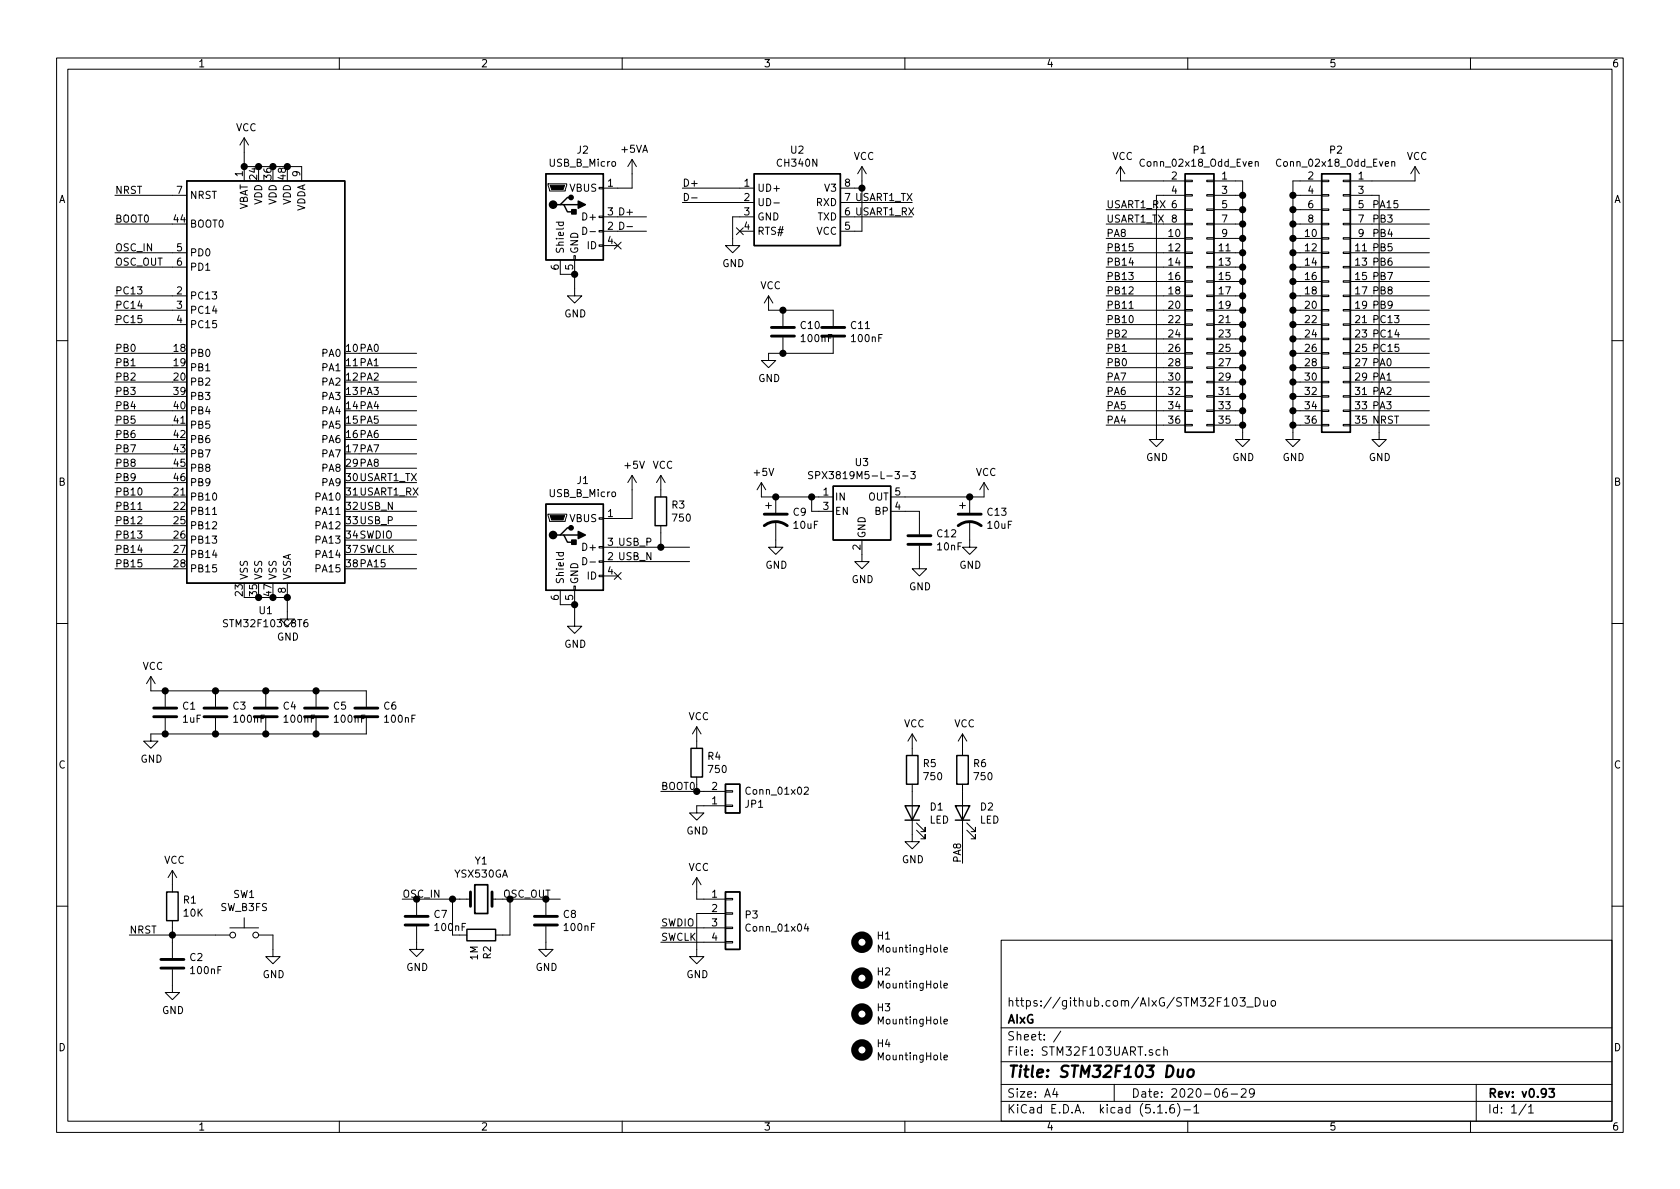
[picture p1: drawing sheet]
<svg xmlns="http://www.w3.org/2000/svg" width="297mm" height="210mm" viewBox="0 0 297 210" stroke-linecap="round" stroke-linejoin="round" font-family="sans-serif">
<g fill="none" stroke="#000" stroke-width=".18">
<path d="M10 10.3h277v189.9h-277zM12 12.2h273v186.1h-273zM60 10.3v1.9M110 10.3v1.9M160 10.3v1.9M210 10.3v1.9M260 10.3v1.9M20.3 34.5h12.7M20.3 39.6h10.2M43.2 24.4l-.8 1.2M43.2 24.4v7.6M43.2 24.4l.7 1.2"/>
<path d="M43.2 29.5h10.1v2.5M96.9 32.5h3.3v.3l-.3 1h-2.7zM98.3 39.3h1.3M98.8 39.3v.4l.2 .2 .6-.1v-.5M105.9 38.2h.8v.3h-.8zM105.9 33.1h.8v.3h-.8zM106.7 38.3h7.6M111.8 28.2v5.1h-5.1M111.8 28.2l-.8 1.3M111.8 28.2l.7 1.3M120.6 33.3h12.7M120.6 35.8h12.7"/>
<path d="M121 34.2a.64 .64 0 0 1 .7 .6 .64 .64 0 0 1-.7 .7zM122.3 35h1M133.3 38.3h-3.8v5.1h1.3l-1.3 1.3-1.2-1.3h1.2M136.8 35.9h1M148.6 33.3h3.8M148.6 35.8h12.7M148.6 38.3h12.7M152.4 29.5v11.4h-3.8M152.4 29.5l-.8 1.2M152.4 29.5l.8 1.2M195.6 37.1h13.9M195.6 39.6h13.9"/>
<path d="M198.1 29.5v2.5h11.4M198.1 29.5l-.7 1.2M198.1 29.5l.8 1.2M209.5 39.5h1.3v.2h-1.3zM209.5 37h1.3v.2h-1.3zM209.5 34.4h1.3v.3h-1.3zM209.5 31.9h1.3v.2h-1.3zM209.5 34.5h-5v43.2h1.2l-1.2 1.3-1.3-1.3h1.3M213.4 39.5h1.2v.2h-1.2zM213.4 37h1.2v.2h-1.2zM213.4 34.4h1.2v.3h-1.2zM213.4 31.9h1.2v.2h-1.2z"/>
<path d="M214.6 32h5.1v45.7h1.3l-1.3 1.3-1.3-1.3h1.3M214.6 34.5h5.1M214.6 37.1h5.1M214.6 39.6h5.1M221.9 28.7l.2-.1h.3l.1 .8M221.9 28.6v.8M228.6 34.5h5.1M228.6 37.1h5.1M228.6 39.6h5.1M233.7 39.5h1.2v.2h-1.2zM233.7 37h1.2v.2h-1.2zM233.7 34.4h1.2v.3h-1.2z"/>
<path d="M233.7 31.9h1.2v.2h-1.2zM233.7 32h-5.1v45.7h1.3l-1.3 1.3-1.3-1.3h1.3M237.5 39.5h1.3v.2h-1.3zM237.5 37h1.3v.2h-1.3zM237.5 34.4h1.3v.3h-1.3zM237.5 31.9h1.3v.2h-1.3zM238.8 34.5h5v43.2h1.3l-1.3 1.3-1.2-1.3h1.2M238.8 37.1h13.9M238.8 39.6h13.9M246.1 28.7l.2-.1h.3v.8M246.1 28.6v.8M250.2 29.5v2.5h-11.4"/>
<path d="M250.2 29.5l-.8 1.2M250.2 29.5l.8 1.2M20.3 44.7h12.7M20.3 47.2h12.7M20.3 52.3h12.7M20.3 54.9h12.7M20.3 57.4h12.7M99.1 46v2.5h2.5M101.5 45.2h.2v.8h-.2zM101.6 46v6.3h1.3l-1.3 1.3-1.3-1.3h1.3M103 40.2a.64 .64 0 0 1 .8 .6 .64 .64 0 0 1-.8 .6zM104.3 41h1"/>
<path d="M105.9 43.3h.8v.3h-.8zM105.9 40.8h.8v.2h-.8zM106.7 40.9h7.6M106.7 43.4h2.5M108.6 42.8l1.2 1.2M109.8 42.8l-1.2 1.2M110.8 40.1h1M130.2 40.3l1.2 1.2M130.8 40.9h2.5M131.4 40.3l-1.2 1.2M135.9 52.3v2.6h11.4v2.8M135.9 52.3l-.8 1.3"/>
<path d="M135.9 52.3l.8 1.3M138.4 54.9v2.8M138.4 59.7v2.8M147.3 59.7v2.8h-11.4v1.2h1.3l-1.3 1.3-1.3-1.3h1.3M195.6 42.2h13.9M195.6 44.7h13.9M195.6 47.2h13.9M195.6 49.8h13.9M195.6 52.3h13.9M195.6 54.9h13.9M195.6 57.4h13.9M195.6 59.9h13.9"/>
<path d="M199.6 54.5h.8M209.5 57.3h1.3v.2h-1.3zM209.5 59.8h1.3v.3h-1.3zM209.5 54.7h1.3v.3h-1.3zM209.5 49.7h1.3v.2h-1.3zM209.5 47.1h1.3v.3h-1.3zM209.5 44.6h1.3v.2h-1.3zM209.5 42h1.3v.3h-1.3zM209.5 52.2h1.3v.2h-1.3zM213.4 57.3h1.2v.2h-1.2zM213.4 59.8h1.2v.3h-1.2zM213.4 54.7h1.2v.3h-1.2z"/>
<path d="M213.4 49.7h1.2v.2h-1.2zM213.4 47.1h1.2v.3h-1.2zM213.4 44.6h1.2v.2h-1.2zM213.4 42h1.2v.3h-1.2zM213.4 52.2h1.2v.2h-1.2zM214.6 42.2h5.1M214.6 44.7h5.1M214.6 47.2h5.1M214.6 49.8h5.1M214.6 52.3h5.1M214.6 54.9h5.1M214.6 57.4h5.1"/>
<path d="M214.6 59.9h5.1M228.6 42.2h5.1M228.6 44.7h5.1M228.6 47.2h5.1M228.6 49.8h5.1M228.6 52.3h5.1M228.6 54.9h5.1M228.6 57.4h5.1M228.6 59.9h5.1M233.7 57.3h1.2v.2h-1.2zM233.7 59.8h1.2v.3h-1.2zM233.7 54.7h1.2v.3h-1.2z"/>
<path d="M233.7 49.7h1.2v.2h-1.2zM233.7 47.1h1.2v.3h-1.2zM233.7 44.6h1.2v.2h-1.2zM233.7 42h1.2v.3h-1.2zM233.7 52.2h1.2v.2h-1.2zM237.5 57.3h1.3v.2h-1.3zM237.5 59.8h1.3v.3h-1.3zM237.5 54.7h1.3v.3h-1.3zM237.5 49.7h1.3v.2h-1.3zM237.5 47.1h1.3v.3h-1.3zM237.5 44.6h1.3v.2h-1.3zM237.5 42h1.3v.3h-1.3z"/>
<path d="M237.5 52.2h1.3v.2h-1.3zM238.8 42.2h13.9M238.8 44.7h13.9M238.8 47.2h13.9M238.8 49.8h13.9M238.8 52.3h13.9M238.8 54.9h13.9M238.8 57.4h13.9M238.8 59.9h13.9M10 60.2h2M20.3 62.5h10.2M20.3 65h10.2"/>
<path d="M20.3 67.6h10.2M20.3 70.1h10.2M20.3 72.6h10.2M20.3 75.2h10.2M20.3 77.7h10.2M63.5 62.5h10.2M63.5 65h10.2M63.5 67.6h10.2M63.5 70.1h10.2M63.5 72.6h10.2M63.5 75.2h10.2M63.5 77.7h10.2"/>
<path d="M195.6 62.5h13.9M195.6 65h13.9M195.6 67.6h13.9M195.6 70.1h13.9M195.6 72.6h13.9M195.6 75.2h13.9M209.5 62.4h1.3v.2h-1.3zM209.5 64.9h1.3v.2h-1.3zM209.5 67.4h1.3v.3h-1.3zM209.5 70h1.3v.2h-1.3zM209.5 72.5h1.3v.3h-1.3zM209.5 75.1h1.3v.2h-1.3z"/>
<path d="M213.4 62.4h1.2v.2h-1.2zM213.4 64.9h1.2v.2h-1.2zM213.4 67.4h1.2v.3h-1.2zM213.4 70h1.2v.2h-1.2zM213.4 72.5h1.2v.3h-1.2zM213.4 75.1h1.2v.2h-1.2zM214.6 62.5h5.1M214.6 65h5.1M214.6 67.6h5.1M214.6 70.1h5.1M214.6 72.6h5.1M214.6 75.2h5.1"/>
<path d="M228.6 62.5h5.1M228.6 65h5.1M228.6 67.6h5.1M228.6 70.1h5.1M228.6 72.6h5.1M228.6 75.2h5.1M233.7 62.4h1.2v.2h-1.2zM233.7 64.9h1.2v.2h-1.2zM233.7 67.4h1.2v.3h-1.2zM233.7 70h1.2v.2h-1.2zM233.7 72.5h1.2v.3h-1.2zM233.7 75.1h1.2v.2h-1.2z"/>
<path d="M237.5 62.4h1.3v.2h-1.3zM237.5 64.9h1.3v.2h-1.3zM237.5 67.4h1.3v.3h-1.3zM237.5 70h1.3v.2h-1.3zM237.5 72.5h1.3v.3h-1.3zM237.5 75.1h1.3v.2h-1.3zM238.8 62.5h13.9M238.8 65h13.9M238.8 67.6h13.9M238.8 70.1h13.9M238.8 72.6h13.9M238.8 75.2h13.9"/>
<path d="M285 60.2h2M20.3 87.9h10.2M20.3 90.4h10.2M20.3 85.3h10.2M20.3 98h10.2M20.3 95.5h10.2M20.3 93h10.2M20.3 82.8h10.2M20.3 80.3h10.2M24.4 90.1h.7M37.6 91h.7M63.5 87.9h10.2"/>
<path d="M63.5 90.4h10.2M63.5 85.3h10.2M63.5 98h10.2M63.5 95.5h10.2M63.5 93h10.2M63.5 82.8h10.2M63.5 80.3h10.2M96.9 90.9h3.3v.3l-.3 1h-2.7zM98.3 97.7h1.3M98.8 97.7v.4l.2 .2 .6-.1v-.5M103 98.6a.64 .64 0 0 1 .8 .6 .64 .64 0 0 1-.8 .7zM104.3 99.4h1"/>
<path d="M105.9 99.2h.8v.2h-.8zM105.9 96.6h.8v.3h-.8zM105.9 91.6h.8v.2h-.8zM106.7 99.3h15.2M106.7 96.8h15.2M111.8 84.1v7.6h-5.1M111.8 84.1l-.8 1.2M111.8 84.1l.7 1.2M116.8 84.1l-.7 1.2M116.8 84.1v3.8M116.8 93v3.8M116.8 84.1l.8 1.2"/>
<path d="M134.6 85.3l-.7 1.3M134.6 85.3v2.6h12.7M134.6 85.3l.8 1.3M135.4 89.4h1M135.9 88.9v1M137.2 92.2v4.6h1.2l-1.2 1.2-1.3-1.2h1.3M137.2 87.9v2.8M143.5 87.9v2.5h3.8M143.7 83.5l-.5-.1-.2 .1v.4l.6 .2 .1 .3-.3 .3-.4-.1M144.2 84h.6l.2-.2-.1-.3-.2-.1h-.5v1.3M152.4 95.5v3.8h1.3l-1.3 1.3-1.3-1.3h1.3M157.5 90.4h5.1v4.1"/>
<path d="M159.6 84.2h1M161 83.4h.8l-.4 .5 .4 .1v.5l-.2 .2-.6-.2M162.6 96.5v4.1h1.2l-1.2 1.2-1.3-1.2h1.3M169.7 89.4h1M170.2 88.9v1M171.4 92.2v4.6h1.3l-1.3 1.2-1.2-1.2h1.2M171.4 87.9v2.8M174 85.3l-.8 1.3M174 85.3v2.6h-16.5M174 85.3l.8 1.3M10 110.3h2M20.3 100.6h10.2"/>
<path d="M26.7 119.6l-.8 1.3M26.7 119.6v2.6h38.1v2.8M26.7 119.6l.7 1.3M43.2 105.7h7.6M50.8 103.1v6.4h1.3l-1.3 1.2-1.3-1.2h1.3M63.5 100.6h10.2M99.1 104.4v2.5h2.5M101.5 103.6h.2v.8h-.2zM101.6 104.4v6.3h1.3l-1.3 1.3-1.3-1.3h1.3M105.9 101.7h.8v.3h-.8zM106.7 101.8h2.5M108.6 101.2l1.2 1.3"/>
<path d="M109.8 101.2l-1.2 1.3M285 110.3h2M29.2 122.2v2.8M29.2 127v2.8M38.1 122.2v2.8M38.1 127v2.8M47 122.2v2.8M47 127v2.8M55.9 122.2v2.8M55.9 127v2.8M64.8 127v2.8h-38.1v1.3h1.2l-1.2 1.2-1.3-1.2h1.3M116.8 139.9h11.5"/>
<path d="M123.2 128.5v3.8M123.2 137.4v1.3M123.2 128.5l-.8 1.3M123.2 128.5l.8 1.3M128.3 139.8h1.2v.3h-1.2zM142.2 139.3l.5-.1 .2 .3v.2l-.8 .8h.8M161.3 138.7v10.1h1.3l-1.3 1.3-1.3-1.3h1.3M161.3 129.8v3.8M161.3 129.8l-.8 1.3M161.3 129.8l.8 1.3M170.2 129.8l-.8 1.3M170.2 129.8v3.8"/>
<path d="M170.2 138.7v13.9M170.2 129.8l.7 1.3M30.5 153.9v3.8M30.5 153.9l-.8 1.3M30.5 153.9l.7 1.3M80 159v6.3h2.5M83.2 159h-9.5v2.8M87 159h1.9M96.5 159v2.8M99.1 159h-8.9v6.3h-2.6M123.2 155.2l-.8 1.3M123.2 155.2v3.8h5.1"/>
<path d="M123.2 155.2l.8 1.3M128.3 158.9h1.2v.2h-1.2zM128.3 142.4h1.2v.2h-1.2zM128.3 142.5h-5.1v1.3h1.3l-1.3 1.2-1.3-1.2h1.3M162.1 146.8l1.5 1.5v-.7v.7h-.8M162.1 145.5l1.5 1.6v-.8v.8h-.8M170.9 146.8l1.6 1.5v-.7v.7h-.8M170.9 145.5l1.6 1.6v-.8v.8h-.8M10 160.2h2M22.9 165.3h17.7M30.5 171.4v4.1h1.2l-1.2 1.3-1.3-1.3h1.3M30.5 162.8v6.6"/>
<path d="M40.6 164.1h5.1M43.2 162.3v1.8M45.7 165.3h2.6v3.9h1.2l-1.2 1.2-1.3-1.2h1.3M73.7 163.8v4.1h1.2l-1.2 1.3-1.3-1.3h1.3M96.5 163.8v4.1h1.3l-1.3 1.3-1.3-1.3h1.3M116.8 164.1h11.5M116.8 166.6h11.5M128.3 166.5h1.2v.2h-1.2zM128.3 164h1.2v.2h-1.2zM128.3 161.4h1.2v.3h-1.2zM128.3 161.5h-5.1v7.7h1.3l-1.3 1.2-1.3-1.2h1.3M142.5 163.3l-.3 .9h.8"/>
<path d="M142.8 163.8v.9M166.9 167.9l.6-.1v-.2l-.4-.1-.2 .2 .1 .6h.5M166.9 174.3l.6-.1v-.3h-.4l-.2 .2 .1 .6h.5M177 166.3h108v32h-108zM218 176.6l.2-.2a.81 .81 0 0 1 .6 .6 .81 .81 0 0 1-.3 .8l-.1 .1a.79 .79 0 0 1-.4-1.3zM219.3 176.4h.9l-.5 .6 .4 .1v.7l-.2 .1-.6-.1M220.4 178.1h1.2M221.9 176.4a.76 .76 0 0 1 .9 .8 .76 .76 0 0 1-.9 .7zM223.4 176.9v.8a.39 .39 0 0 0 .7 .1M224.1 176.9v1M224.8 177.1l.2-.2 .5 .2v.7l-.3 .1-.4-.1zM285 160.2h2"/>
<path d="M60 198.3v1.9M110 198.3v1.9M160 198.3v1.9M166.9 180.6l.6-.1v-.2l-.4-.1-.2 .2 .1 .6h.5M166.9 187l.6-.1v-.3h-.4l-.2 .2 .1 .6h.5M177 194.8h108M177 191.8h108M177 187.8h108M177 181.8h108M186.5 192.5l-.4 1h1M186.8 193v1M187.6 182.3l-1.3 2"/>
<path d="M197 191.8v3M204.7 196.8h.8M205.1 185.7l-.4-.1-.3 .3 .1 .6 .2 .1 .4-.1M205.8 185.7a.37 .37 0 0 1 .6 .1v.8M205.8 185.1v1.5M206.2 196.7v.1M207.5 195.3a.59 .59 0 0 0-.7 .7v.5l.2 .2 .4 .1 .2-.1 .1-.5-.2-.2-.4-.1-.3 .3M208.2 195.1a1.71 1.71 0 0 1 0 2.3M209.3 196.3h1.2M210 198.3v1.9M211.1 195.8l.4-.5v1.5M211.1 196.8h.9"/>
<path d="M216.9 192.5a.62 .62 0 0 0-.7 .7l.1 .7 .2 .1 .5-.1v-.5l-.1-.2-.4-.1-.3 .3M217.7 193.5h1.1M219.5 192.7l.2-.2h.3l.3 .2v.3v.2l-.9 .8h.9M221.8 193.2l-.3 .3h-.3l-.3-.3v-.4l.2-.2 .4-.1 .2 .2a1.13 1.13 0 0 1-.2 1.2l-.4 .1M260 198.3v1.9M261 191.8v6.5M269.8 195.2l-1.2 2M270.3 195.8l.4-.5v1.5M270.3 196.8h.8"/>
<circle cx="41.1" cy="165.3" r=".51"/>
<circle cx="45.2" cy="165.3" r=".51"/>
</g>
<path d="M83.9 156.5h2.3v5h-2.3zM273.9 192.5h.9l-.5 .6 .4 .1v.7l-.2 .1-.6-.1" fill="none" stroke="#000" stroke-width=".3"/>
<path d="M208.3 189.1v1.2a.6 .6 0 0 0 .8 0M209.2 189.1l-.2 1.3M210.2 189.2a.54 .54 0 0 1 .9 .3l-.1 .6a.56 .56 0 0 1-.5 .4 .56 .56 0 0 1-.6-.4l.1-.6z" fill="none" stroke="#000" stroke-width=".41"/>
<g fill="none" stroke="#000" stroke-width=".25">
<path d="M33 32h28v71.1h-28zM96.5 30.7h10.2v15.3h-10.2zM99.1 36.2h.6l.6 1.3h1.3M99.7 36.2h2.5M101 34.9h-.7l-1.2 1.3h-.7M133.3 30.7h15.3v12.7h-15.3zM209.5 30.7h5.1v45.7h-5.1zM233.7 30.7h5.1v45.7h-5.1zM96.5 89.1h10.2v15.3h-10.2zM99.1 94.6h.6l.6 1.3h1.3M99.7 94.6h2.5M101 93.3h-.7l-1.2 1.3h-.7"/>
<path d="M115.8 87.9h2.1v5.1h-2.1zM147.3 86h10.2v9.5h-10.2zM122.2 132.3h2v5.1h-2zM128.3 138.7h2.5v5.1h-2.5zM160.3 133.6h2v5.1h-2zM169.2 133.6h2v5.1h-2zM29.5 157.7h2v5.1h-2zM128.3 157.7h2.5v10.2h-2.5zM160 142.5h2.6l-1.3 2.5zM160 145h2.6M168.9 142.5h2.5l-1.2 2.5zM168.9 145h2.5"/>
<path d="M82.5 164.3h5.1v2.1h-5.1z"/>
</g>
<g fill="none" stroke="#000" stroke-width=".51">
<path d="M136.4 59.4h4.1M136.4 57.9h4.1M145.3 59.4h4.1M145.3 57.9h4.1M135.1 93a3.3 3.3 0 0 1 4.1 0M135.1 90.9h4.1M160.5 96.3h4.1M160.5 94.7h4.1M169.4 93a3.3 3.3 0 0 1 4.1 0M169.4 90.9h4.1M27.2 126.7h4M27.2 125.2h4"/>
<path d="M36.1 126.7h4M36.1 125.2h4M45 126.7h4M45 125.2h4M53.8 126.7h4.1M53.8 125.2h4.1M62.7 126.7h4.1M62.7 125.2h4.1M83.2 157.7v2.6M87 157.7v2.6M28.4 171.2h4.1M28.4 169.7h4.1"/>
<path d="M71.6 163.6h4.1M71.6 162h4.1M94.5 163.6h4.1M94.5 162h4.1"/>
</g>
<g fill="#000" stroke="#000" stroke-width=".25">
<path d="M101.1 37.1h.8v.7h-.8zM102.2 35.6l1.3 .6-1.3 .6zM101.1 95.5h.8v.8h-.8zM102.2 94l1.3 .6-1.3 .6z"/>
<circle cx="43.2" cy="29.5" r=".51"/>
<circle cx="45.7" cy="29.5" r=".51"/>
<circle cx="48.3" cy="29.5" r=".51"/>
<circle cx="50.8" cy="29.5" r=".51"/>
<circle cx="97.8" cy="36.2" r=".63"/>
<circle cx="101" cy="34.9" r=".38"/>
<circle cx="152.4" cy="33.3" r=".51"/>
<circle cx="219.7" cy="34.5" r=".51"/>
<circle cx="219.7" cy="39.6" r=".51"/>
<circle cx="219.7" cy="37.1" r=".51"/>
<circle cx="228.6" cy="37.1" r=".51"/>
<circle cx="228.6" cy="34.5" r=".51"/>
<circle cx="228.6" cy="39.6" r=".51"/>
<circle cx="101.6" cy="48.5" r=".51"/>
<circle cx="138.4" cy="54.9" r=".51"/>
<circle cx="219.7" cy="47.2" r=".51"/>
<circle cx="219.7" cy="59.9" r=".51"/>
<circle cx="219.7" cy="52.3" r=".51"/>
<circle cx="219.7" cy="54.9" r=".51"/>
<circle cx="219.7" cy="42.2" r=".51"/>
<circle cx="219.7" cy="44.7" r=".51"/>
<circle cx="219.7" cy="49.8" r=".51"/>
<circle cx="219.7" cy="57.4" r=".51"/>
<circle cx="228.6" cy="52.3" r=".51"/>
<circle cx="228.6" cy="42.2" r=".51"/>
<circle cx="228.6" cy="59.9" r=".51"/>
<circle cx="228.6" cy="54.9" r=".51"/>
<circle cx="228.6" cy="57.4" r=".51"/>
<circle cx="228.6" cy="44.7" r=".51"/>
<circle cx="228.6" cy="47.2" r=".51"/>
<circle cx="228.6" cy="49.8" r=".51"/>
<circle cx="138.4" cy="62.5" r=".51"/>
<circle cx="219.7" cy="67.6" r=".51"/>
<circle cx="219.7" cy="72.6" r=".51"/>
<circle cx="219.7" cy="75.2" r=".51"/>
<circle cx="219.7" cy="65" r=".51"/>
<circle cx="219.7" cy="62.5" r=".51"/>
<circle cx="219.7" cy="70.1" r=".51"/>
<circle cx="228.6" cy="67.6" r=".51"/>
<circle cx="228.6" cy="72.6" r=".51"/>
<circle cx="228.6" cy="70.1" r=".51"/>
<circle cx="228.6" cy="65" r=".51"/>
<circle cx="228.6" cy="62.5" r=".51"/>
<circle cx="228.6" cy="75.2" r=".51"/>
<circle cx="97.8" cy="94.6" r=".63"/>
<circle cx="101" cy="93.3" r=".38"/>
<circle cx="116.8" cy="96.8" r=".51"/>
<circle cx="137.2" cy="87.9" r=".51"/>
<circle cx="143.5" cy="87.9" r=".51"/>
<circle cx="171.5" cy="87.9" r=".51"/>
<circle cx="45.7" cy="105.7" r=".51"/>
<circle cx="48.3" cy="105.7" r=".51"/>
<circle cx="50.8" cy="105.7" r=".51"/>
<circle cx="101.6" cy="106.9" r=".51"/>
<circle cx="29.2" cy="122.2" r=".51"/>
<circle cx="29.2" cy="129.8" r=".51"/>
<circle cx="38.1" cy="122.2" r=".51"/>
<circle cx="38.1" cy="129.8" r=".51"/>
<circle cx="47" cy="122.2" r=".51"/>
<circle cx="47" cy="129.8" r=".51"/>
<circle cx="55.9" cy="122.2" r=".51"/>
<circle cx="55.9" cy="129.8" r=".51"/>
<circle cx="123.2" cy="139.9" r=".51"/>
<circle cx="80" cy="159" r=".51"/>
<circle cx="30.5" cy="165.3" r=".51"/>
</g>
<path d="M97.3 32.8h2.5l-.2 .7h-2.1zM97.3 91.2h2.5l-.2 .7h-2.1z" fill="#000" stroke="#000" stroke-width=".18"/>
<g fill="none" stroke="#000" stroke-width="1.3">
<circle cx="152.4" cy="173" r="1.27"/>
<circle cx="152.4" cy="166.6" r="1.27"/>
<circle cx="152.4" cy="179.3" r="1.27"/>
<circle cx="152.4" cy="185.7" r="1.27"/>
</g>
<text font-size="2.8" x="178" y="190.5">Title: STM32F103 Duo</text>
<g font-size="2.1">
<text x="178" y="178">https://github.com/AIxG/STM32F103_Duo</text>
<text x="178" y="184">Sheet: /</text>
<text x="178" y="181">AIxG</text>
<text x="178" y="186.7">File: STM32F103UART.sch</text>
<text x="178" y="196.9">KiCad E.D.A. kicad (5.1.6)-1</text>
<text x="178" y="194.1">Size: A4</text>
<text x="200" y="194.1">Date: 2020-06-29</text>
<text x="263" y="194.1">Rev: v0.93</text>
<text x="263" y="196.9">Id: 1/1</text>
</g>
<g font-size="1.8">
<text x="35" y="11.9">1</text>
<text x="85" y="11.9">2</text>
<text x="135" y="11.9">3</text>
<text x="185" y="11.9">4</text>
<text x="235" y="11.9">5</text>
<text x="285" y="11.9">6</text>
<text x="41.7" y="23.2">VCC</text>
<text x="97.2" y="29.5">USB_B_Micro</text>
<text x="102.1" y="27.2">J2</text>
<text x="109.9" y="27">+5VA</text>
<text x="137.6" y="29.5">CH340N</text>
<text x="139.9" y="27.2">U2</text>
<text x="150.9" y="28.3">VCC</text>
<text x="196.6" y="28.3">VCC</text>
<text x="202" y="29.5">Conn_02x18_Odd_Even</text>
<text x="211" y="27.2">P1</text>
<text x="226.1" y="29.5">Conn_02x18_Odd_Even</text>
<text x="235.2" y="27.2">P2</text>
<text x="248.7" y="28.3">VCC</text>
<text x="10.4" y="35.9">A</text>
<text x="20.3" y="34.3">NRST</text>
<text x="31.3" y="34.3">7</text>
<text x="33.5" y="35.2">NRST</text>
<text x="42.9" y="31.2" transform="rotate(-90 42.9 31.2)">1</text>
<text x="45.5" y="31.7" transform="rotate(-90 45.5 31.7)">24</text>
<text x="48" y="31.7" transform="rotate(-90 48 31.7)">36</text>
<text x="50.5" y="31.7" transform="rotate(-90 50.5 31.7)">48</text>
<text x="53.1" y="31.2" transform="rotate(-90 53.1 31.2)">9</text>
<text x="100.8" y="33.9">VBUS</text>
<text x="107.5" y="33">1</text>
<text x="120.6" y="33">D+</text>
<text x="131.6" y="33">1</text>
<text x="131.6" y="35.6">2</text>
<text x="133.9" y="33.9">UD+</text>
<text x="145.9" y="33.9">V3</text>
<text x="149.4" y="35.6">7 USART1_TX</text>
<text x="149.4" y="33">8</text>
<text x="207.2" y="31.7">2</text>
<text x="207.2" y="34.3">4</text>
<text x="216.1" y="31.7">1</text>
<text x="216.1" y="34.3">3</text>
<text x="231.3" y="31.7">2</text>
<text x="231.3" y="34.3">4</text>
<text x="240.2" y="31.7">1</text>
<text x="240.2" y="34.3">3</text>
<text x="285.4" y="35.9">A</text>
<text x="20.3" y="39.4">BOOT0</text>
<text x="30.8" y="39.4">44</text>
<text x="33.5" y="40.3">BOOT0</text>
<text x="43.8" y="37.3" transform="rotate(-90 43.8 37.3)">VBAT</text>
<text x="46.4" y="36.2" transform="rotate(-90 46.4 36.2)">VDD</text>
<text x="48.9" y="36.2" transform="rotate(-90 48.9 36.2)">VDD</text>
<text x="51.4" y="36.2" transform="rotate(-90 51.4 36.2)">VDD</text>
<text x="54" y="37.5" transform="rotate(-90 54 37.5)">VDDA</text>
<text x="103.4" y="39">D+</text>
<text x="107.5" y="40.6">2 D-</text>
<text x="107.5" y="38.1">3 D+</text>
<text x="131.6" y="38.1">3</text>
<text x="131.6" y="40.6">4</text>
<text x="133.9" y="36.4">UD-</text>
<text x="133.9" y="39">GND</text>
<text x="133.9" y="41.5">RTS#</text>
<text x="144.3" y="41.5">VCC</text>
<text x="144.3" y="36.4">RXD</text>
<text x="144.6" y="39">TXD</text>
<text x="149.4" y="40.6">5</text>
<text x="149.4" y="38.1">6 USART1_RX</text>
<text x="195.6" y="36.8">USART1_RX 6</text>
<text x="195.6" y="39.4">USART1_TX</text>
<text x="195.6" y="41.9">PA8</text>
<text x="206.7" y="41.9">10</text>
<text x="207.2" y="39.4">8</text>
<text x="216.1" y="36.8">5</text>
<text x="216.1" y="39.4">7</text>
<text x="216.1" y="41.9">9</text>
<text x="230.8" y="41.9">10</text>
<text x="231.3" y="36.8">6</text>
<text x="231.3" y="39.4">8</text>
<text x="240.2" y="36.8">5</text>
<text x="240.2" y="39.4">7</text>
<text x="240.2" y="41.9">9</text>
<text x="242.6" y="41.9">PB4</text>
<text x="242.6" y="39.4">PB3</text>
<text x="242.6" y="36.8">PA15</text>
<text x="20.3" y="44.4">OSC_IN</text>
<text x="20.3" y="47">OSC_OUT</text>
<text x="31.3" y="44.4">5</text>
<text x="31.3" y="47">6</text>
<text x="33.5" y="45.3">PD0</text>
<text x="33.5" y="47.9">PD1</text>
<text x="98.8" y="47.7" transform="rotate(-90 98.8 47.7)">6</text>
<text x="99.7" y="45" transform="rotate(-90 99.7 45)">Shield</text>
<text x="101.3" y="47.7" transform="rotate(-90 101.3 47.7)">5</text>
<text x="102.2" y="45" transform="rotate(-90 102.2 45)">GND</text>
<text x="103.9" y="44.1">ID</text>
<text x="107.5" y="43.2">4</text>
<text x="127.7" y="47.2">GND</text>
<text x="195.6" y="44.4">PB15</text>
<text x="195.6" y="47">PB14</text>
<text x="206.7" y="44.4">12</text>
<text x="206.7" y="47">14</text>
<text x="215.6" y="44.4">11</text>
<text x="215.6" y="47">13</text>
<text x="230.8" y="44.4">12</text>
<text x="230.8" y="47">14</text>
<text x="239.7" y="44.4">11 PB5</text>
<text x="239.7" y="47">13 PB6</text>
<text x="20.3" y="52.1">PC13</text>
<text x="31.3" y="52.1">2</text>
<text x="33.5" y="53">PC13</text>
<text x="134.4" y="51.1">VCC</text>
<text x="195.6" y="49.5">PB13</text>
<text x="195.6" y="52.1">PB12</text>
<text x="206.7" y="49.5">16</text>
<text x="206.7" y="52.1">18</text>
<text x="215.6" y="49.5">15</text>
<text x="215.6" y="52.1">17</text>
<text x="230.8" y="49.5">16</text>
<text x="230.8" y="52.1">18</text>
<text x="239.7" y="49.5">15 PB7</text>
<text x="239.7" y="52.1">17 PB8</text>
<text x="20.3" y="54.6">PC14</text>
<text x="20.3" y="57.1">PC15</text>
<text x="31.3" y="54.6">3</text>
<text x="31.3" y="57.1">4</text>
<text x="33.5" y="55.5">PC14</text>
<text x="33.5" y="58">PC15</text>
<text x="99.8" y="56.1">GND</text>
<text x="141.6" y="58.2">C10</text>
<text x="150.5" y="58.2">C11</text>
<text x="195.6" y="54.6">PB11</text>
<text x="195.6" y="57.1">PB10</text>
<text x="195.6" y="59.7">PB2</text>
<text x="206.7" y="54.6">20</text>
<text x="206.7" y="57.1">22</text>
<text x="206.7" y="59.7">24</text>
<text x="215.6" y="54.6">19</text>
<text x="215.6" y="57.1">21</text>
<text x="215.6" y="59.7">23</text>
<text x="230.8" y="54.6">20</text>
<text x="230.8" y="57.1">22</text>
<text x="230.8" y="59.7">24</text>
<text x="239.7" y="54.6">19 PB9</text>
<text x="239.7" y="57.1">21 PC13</text>
<text x="239.7" y="59.7">23 PC14</text>
<text x="20.3" y="62.2">PB0</text>
<text x="20.3" y="64.8">PB1</text>
<text x="30.8" y="62.2">18</text>
<text x="30.8" y="64.8">19</text>
<text x="33.5" y="63.1">PB0</text>
<text x="33.5" y="65.7">PB1</text>
<text x="57" y="63.1">PA0</text>
<text x="57" y="65.7">PA1</text>
<text x="61.3" y="62.2">10PA0</text>
<text x="61.3" y="64.8">11PA1</text>
<text x="141.8" y="60.5">100nF</text>
<text x="150.7" y="60.5">100nF</text>
<text x="195.6" y="62.2">PB1</text>
<text x="195.6" y="64.8">PB0</text>
<text x="206.7" y="62.2">26</text>
<text x="206.7" y="64.8">28</text>
<text x="215.6" y="62.2">25</text>
<text x="215.6" y="64.8">27</text>
<text x="230.8" y="62.2">26</text>
<text x="230.8" y="64.8">28</text>
<text x="239.7" y="62.2">25 PC15</text>
<text x="239.7" y="64.8">27 PA0</text>
<text x="20.3" y="67.3">PB2</text>
<text x="20.3" y="69.8">PB3</text>
<text x="30.8" y="67.3">20</text>
<text x="30.8" y="69.8">39</text>
<text x="33.5" y="68.2">PB2</text>
<text x="33.5" y="70.7">PB3</text>
<text x="57" y="68.2">PA2</text>
<text x="57" y="70.7">PA3</text>
<text x="61.3" y="67.3">12PA2</text>
<text x="61.3" y="69.8">13PA3</text>
<text x="134.1" y="67.6">GND</text>
<text x="195.6" y="67.3">PA7</text>
<text x="195.6" y="69.8">PA6</text>
<text x="206.7" y="67.3">30</text>
<text x="206.7" y="69.8">32</text>
<text x="215.6" y="67.3">29</text>
<text x="215.6" y="69.8">31</text>
<text x="230.8" y="67.3">30</text>
<text x="230.8" y="69.8">32</text>
<text x="239.7" y="67.3">29 PA1</text>
<text x="239.7" y="69.8">31 PA2</text>
<text x="20.3" y="72.4">PB4</text>
<text x="20.3" y="74.9">PB5</text>
<text x="20.3" y="77.5">PB6</text>
<text x="30.8" y="72.4">40</text>
<text x="30.8" y="74.9">41</text>
<text x="30.8" y="77.5">42</text>
<text x="33.5" y="73.3">PB4</text>
<text x="33.5" y="75.8">PB5</text>
<text x="57" y="73.3">PA4</text>
<text x="57" y="75.8">PA5</text>
<text x="61.3" y="72.4">14PA4</text>
<text x="61.3" y="74.9">15PA5</text>
<text x="61.3" y="77.5">16PA6</text>
<text x="195.6" y="72.4">PA5</text>
<text x="195.6" y="74.9">PA4</text>
<text x="206.7" y="72.4">34</text>
<text x="206.7" y="74.9">36</text>
<text x="215.6" y="72.4">33</text>
<text x="215.6" y="74.9">35</text>
<text x="230.8" y="72.4">34</text>
<text x="230.8" y="74.9">36</text>
<text x="239.7" y="72.4">33 PA3</text>
<text x="239.7" y="74.9">35 NRST</text>
<text x="20.3" y="82.5">PB8</text>
<text x="20.3" y="80">PB7</text>
<text x="30.8" y="80">43</text>
<text x="30.8" y="82.5">45</text>
<text x="33.5" y="78.4">PB6</text>
<text x="33.5" y="80.9">PB7</text>
<text x="33.5" y="83.4">PB8</text>
<text x="57" y="78.4">PA6</text>
<text x="57" y="80.9">PA7</text>
<text x="57" y="83.4">PA8</text>
<text x="61.3" y="80">17PA7</text>
<text x="61.3" y="82.5">29PA8</text>
<text x="110.5" y="82.9">+5V</text>
<text x="115.4" y="82.9">VCC</text>
<text x="151.3" y="82.4">U3</text>
<text x="202.6" y="81.5">GND</text>
<text x="217.9" y="81.5">GND</text>
<text x="226.8" y="81.5">GND</text>
<text x="242" y="81.5">GND</text>
<text x="10.4" y="85.9">B</text>
<text x="20.3" y="87.6">PB10</text>
<text x="20.3" y="85.1">PB9</text>
<text x="30.8" y="87.6">21</text>
<text x="30.8" y="85.1">46</text>
<text x="33.5" y="88.5">PB10</text>
<text x="33.5" y="86">PB9</text>
<text x="56" y="88.5">PA10</text>
<text x="57" y="86">PA9</text>
<text x="61.3" y="87.6">31USART1_RX</text>
<text x="61.3" y="85.1">30USART1_TX</text>
<text x="97.2" y="87.9">USB_B_Micro</text>
<text x="102.1" y="85.6">J1</text>
<text x="118.8" y="89.9">R3</text>
<text x="133.4" y="84.2">+5V</text>
<text x="145" y="84.7">SPX3819M5-L-3-3</text>
<text x="145.6" y="87.6">1</text>
<text x="147.6" y="88.5">IN</text>
<text x="153.5" y="88.5">OUT</text>
<text x="158.3" y="87.6">5</text>
<text x="172.5" y="84.2">VCC</text>
<text x="285.4" y="85.9">B</text>
<text x="20.3" y="92.7">PB12</text>
<text x="20.3" y="95.2">PB13</text>
<text x="20.3" y="90.2">PB11</text>
<text x="30.8" y="90.2">22</text>
<text x="30.8" y="92.7">25</text>
<text x="30.8" y="95.2">26</text>
<text x="33.5" y="91.1">PB11</text>
<text x="33.5" y="93.6">PB12</text>
<text x="56" y="91.1">PA11</text>
<text x="56" y="93.6">PA12</text>
<text x="61.3" y="90.2">32USB_N</text>
<text x="61.3" y="92.7">33USB_P</text>
<text x="61.3" y="95.2">34SWDIO</text>
<text x="100.8" y="92.3">VBUS</text>
<text x="107.5" y="91.4">1</text>
<text x="119" y="92.2">750</text>
<text x="140.3" y="91.2">C9</text>
<text x="140.4" y="93.5">10uF</text>
<text x="145.6" y="90.2">3</text>
<text x="147.6" y="91.1">EN</text>
<text x="153" y="95.2" transform="rotate(-90 153 95.2)">GND</text>
<text x="154.8" y="91.1">BP</text>
<text x="158.3" y="90.2">4</text>
<text x="165.8" y="95">C12</text>
<text x="174.7" y="91.2">C13</text>
<text x="174.7" y="93.5">10uF</text>
<text x="20.3" y="100.3">PB15</text>
<text x="20.3" y="97.8">PB14</text>
<text x="30.8" y="97.8">27</text>
<text x="30.8" y="100.3">28</text>
<text x="33.5" y="96.1">PB13</text>
<text x="33.5" y="98.7">PB14</text>
<text x="33.5" y="101.2">PB15</text>
<text x="56" y="96.1">PA13</text>
<text x="56" y="98.7">PA14</text>
<text x="56" y="101.2">PA15</text>
<text x="61.3" y="97.8">37SWCLK</text>
<text x="61.3" y="100.3">38PA15</text>
<text x="103.4" y="97.4">D+</text>
<text x="107.5" y="99.1">2 USB_N</text>
<text x="107.5" y="96.5">3 USB_P</text>
<text x="107.5" y="101.6">4</text>
<text x="135.3" y="100.6">GND</text>
<text x="152.1" y="97.3" transform="rotate(-90 152.1 97.3)">2</text>
<text x="165.8" y="97.3">10nF</text>
<text x="169.6" y="100.6">GND</text>
<text x="42.9" y="105.4" transform="rotate(-90 42.9 105.4)">23</text>
<text x="43.8" y="102.6" transform="rotate(-90 43.8 102.6)">VSS</text>
<text x="45.5" y="105.4" transform="rotate(-90 45.5 105.4)">35</text>
<text x="46.4" y="102.6" transform="rotate(-90 46.4 102.6)">VSS</text>
<text x="48" y="105.4" transform="rotate(-90 48 105.4)">47</text>
<text x="48.9" y="102.6" transform="rotate(-90 48.9 102.6)">VSS</text>
<text x="50.5" y="104.9" transform="rotate(-90 50.5 104.9)">8</text>
<text x="51.4" y="102.6" transform="rotate(-90 51.4 102.6)">VSSA</text>
<text x="98.8" y="106.1" transform="rotate(-90 98.8 106.1)">6</text>
<text x="99.7" y="103.4" transform="rotate(-90 99.7 103.4)">Shield</text>
<text x="101.3" y="106.1" transform="rotate(-90 101.3 106.1)">5</text>
<text x="102.2" y="103.4" transform="rotate(-90 102.2 103.4)">GND</text>
<text x="103.9" y="102.5">ID</text>
<text x="150.6" y="103.1">GND</text>
<text x="160.7" y="104.4">GND</text>
<text x="40" y="110.9">STM32F103C8T6</text>
<text x="45.9" y="108.6">U1</text>
<text x="49" y="113.3">GND</text>
<text x="25.2" y="118.5">VCC</text>
<text x="99.8" y="114.5">GND</text>
<text x="32.3" y="125.5">C1</text>
<text x="41.2" y="125.5">C3</text>
<text x="50.1" y="125.5">C4</text>
<text x="59" y="125.5">C5</text>
<text x="67.9" y="125.5">C6</text>
<text x="32.4" y="127.8">1uF</text>
<text x="41.5" y="127.8">100nF</text>
<text x="50.4" y="127.8">100nF</text>
<text x="59.3" y="127.8">100nF</text>
<text x="68.1" y="127.8">100nF</text>
<text x="121.7" y="127.3">VCC</text>
<text x="159.8" y="128.6">VCC</text>
<text x="168.7" y="128.6">VCC</text>
<text x="10.4" y="135.9">C</text>
<text x="24.8" y="134.9">GND</text>
<text x="125.2" y="134.4">R4</text>
<text x="125.4" y="136.7">750</text>
<text x="163.3" y="135.7">R5</text>
<text x="163.5" y="138">750</text>
<text x="172.2" y="135.7">R6</text>
<text x="172.4" y="138">750</text>
<text x="285.4" y="135.9">C</text>
<text x="116.8" y="139.7">BOOT0</text>
<text x="125.9" y="142.2">1</text>
<text x="125.9" y="139.7">2</text>
<text x="131.8" y="142.8">JP1</text>
<text x="132.2" y="140.5">Conn_01x02</text>
<text x="164.5" y="143.3">D1</text>
<text x="173.4" y="143.3">D2</text>
<text x="121.4" y="147.6">GND</text>
<text x="164.3" y="145.6">LED</text>
<text x="173.2" y="145.6">LED</text>
<text x="29" y="152.7">VCC</text>
<text x="80.5" y="155.2">YSX530GA</text>
<text x="84" y="152.9">Y1</text>
<text x="121.7" y="154">VCC</text>
<text x="159.5" y="152.6">GND</text>
<text x="169.9" y="152.6" transform="rotate(-90 169.9 152.6)">PA8</text>
<text x="32.5" y="159.8">R1</text>
<text x="39" y="161.1">SW_B3FS</text>
<text x="41.3" y="158.8">SW1</text>
<text x="71.1" y="158.7">OSC_IN</text>
<text x="88.9" y="158.7">OSC_OUT</text>
<text x="125.9" y="158.7">1</text>
<text x="125.9" y="161.3">2</text>
<text x="22.9" y="165.1">NRST</text>
<text x="32.5" y="162.1">10K</text>
<text x="76.8" y="162.3">C7</text>
<text x="77" y="164.6">100nF</text>
<text x="99.6" y="162.3">C8</text>
<text x="99.9" y="164.6">100nF</text>
<text x="116.8" y="163.8">SWDIO</text>
<text x="116.8" y="166.4">SWCLK</text>
<text x="125.9" y="163.8">3</text>
<text x="125.9" y="166.4">4</text>
<text x="131.8" y="162.4">P3</text>
<text x="132.2" y="164.7">Conn_01x04</text>
<text x="155.2" y="166.1">H1</text>
<text x="33.6" y="169.9">C2</text>
<text x="33.9" y="172.3">100nF</text>
<text x="46.4" y="173">GND</text>
<text x="71.8" y="171.7">GND</text>
<text x="84.5" y="169.7" transform="rotate(-90 84.5 169.7)">1M</text>
<text x="86.8" y="169.6" transform="rotate(-90 86.8 169.6)">R2</text>
<text x="94.7" y="171.7">GND</text>
<text x="121.4" y="173">GND</text>
<text x="155.2" y="172.5">H2</text>
<text x="155.5" y="168.4">MountingHole</text>
<text x="28.7" y="179.3">GND</text>
<text x="155.2" y="178.8">H3</text>
<text x="155.5" y="174.8">MountingHole</text>
<text x="10.4" y="185.9">D</text>
<text x="155.2" y="185.2">H4</text>
<text x="155.5" y="181.1">MountingHole</text>
<text x="285.4" y="185.9">D</text>
<text x="155.5" y="187.5">MountingHole</text>
<text x="35" y="199.9">1</text>
<text x="85" y="199.9">2</text>
<text x="135" y="199.9">3</text>
<text x="185" y="199.9">4</text>
<text x="235" y="199.9">5</text>
<text x="285" y="199.9">6</text>
</g>
</svg>
